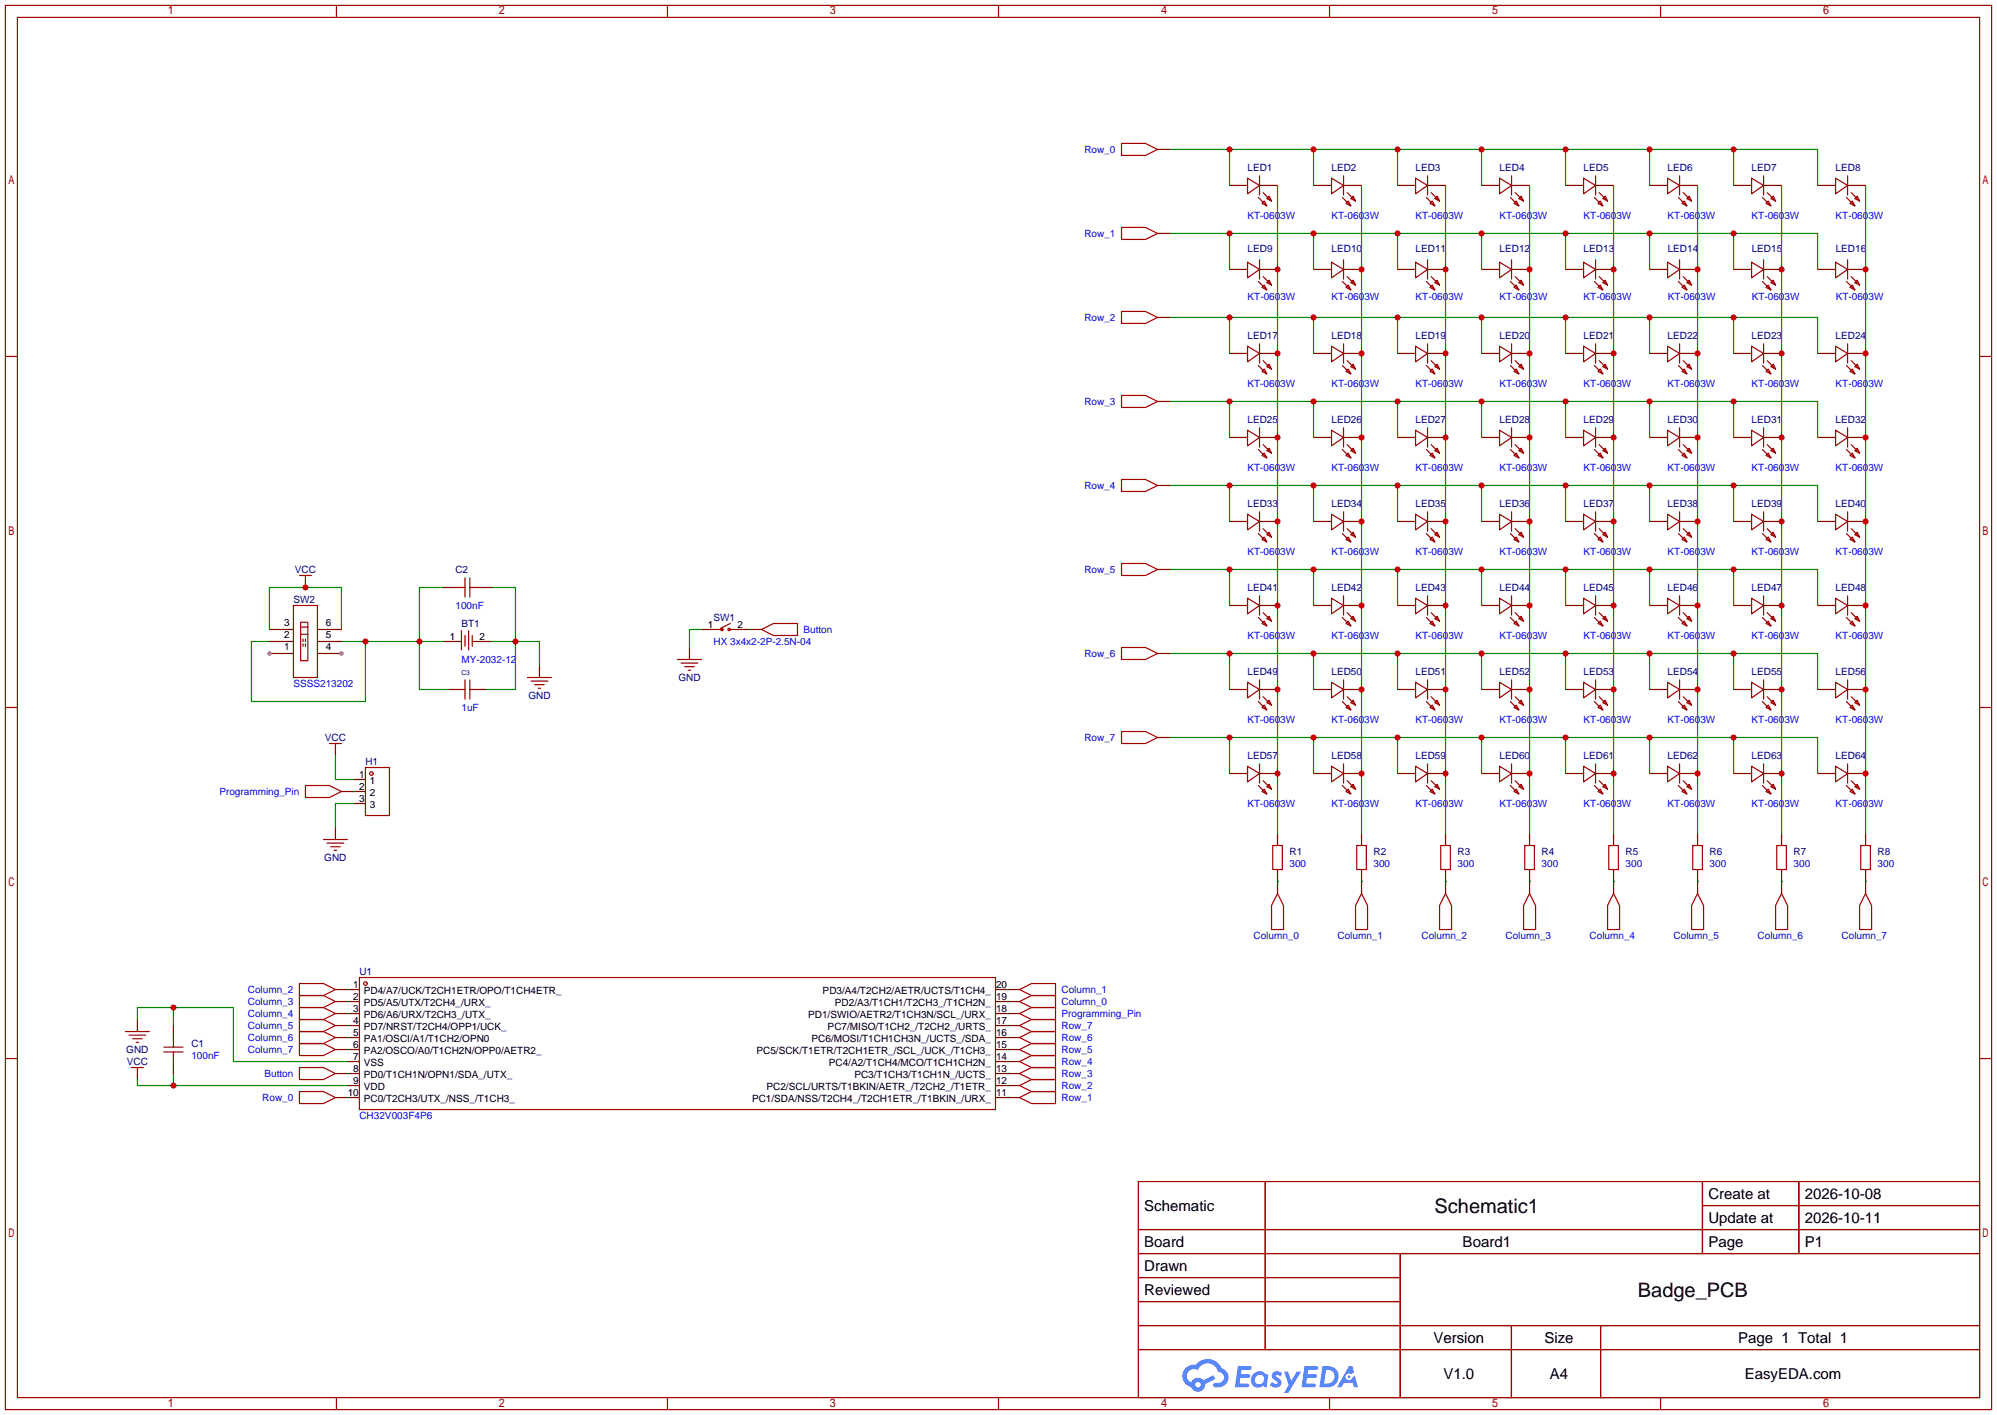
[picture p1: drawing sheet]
<svg xmlns="http://www.w3.org/2000/svg" width="423mm" height="299mm" viewBox="0 0 423 299" stroke-linecap="round" stroke-linejoin="round" font-family="sans-serif">
<g fill="none" stroke="#a10000" stroke-width=".25">
<path d="M1.1 1.1h420.4v297.2h-420.4zM3.7 3.7h415.3v292.1h-415.3zM71.2 1.1v2.6M141.3 1.1v2.6M211.3 1.1v2.6M281.4 1.1v2.6M351.5 1.1v2.6M1.1 75.4h2.6M419 75.4h2.5M1.1 149.7h2.6M419 149.7h2.5M1.1 224h2.6"/>
<path d="M419 224h2.5M240.9 250.1h178.1v45.7h-178.1zM267.8 250.1v35.5M360.3 250.1v15.2M360.3 255.1h58.7M380.7 250.1v15.2M240.9 260.2h178.1M240.9 265.3h178.1M240.9 270.4h55.5M240.9 275.5h55.5M296.4 265.3v30.5M71.2 295.8v2.5"/>
<path d="M141.3 295.8v2.5M211.3 295.8v2.5M240.9 280.5h178.1M240.9 285.6h178.1M281.4 295.8v2.5M319.9 280.5v15.3M338.8 280.5v15.3M351.5 295.8v2.5"/>
</g>
<g fill="#5487ff">
<path d="M269.5 290.5a1.3 1.3 0 0 1 1.8 .2l-.4 .7a.54 .54 0 0 0-.9-.3l.1 .2a1.34 1.34 0 0 1 1 1.8 1.47 1.47 0 0 1-2.4 0l.6-.6 .7 .4a.31 .31 0 0 0 .4-.2 .31 .31 0 0 0-.3-.4 1.12 1.12 0 0 1-.6-1.8z"/>
<path d="M271.8 290.3h.8l.7 1.9 1.2-1.9h.9l-2.7 4.5h-.9l.9-1.7z"/>
<path d="M262 289.1h1.6a1.31 1.31 0 0 1 1.3 .2 .4 .4 0 0 1-.4 .6h-1.7l-.2 .9h1.7a.4 .4 0 0 1 .3 .5 .4 .4 0 0 1-.4 .3h-1.7l-.2 1.2h1.4a.46 .46 0 0 1 .5 .1 .46 .46 0 0 1 .1 .5l-.3 .2h-2.7z"/>
<path d="M276.1 289.1h1.6a1.32 1.32 0 0 1 1.3 .2 .39 .39 0 0 1-.4 .6h-1.7l-.2 .9h1.7a.4 .4 0 0 1 .3 .5 .4 .4 0 0 1-.4 .3h-1.7l-.2 1.2h1.4a.46 .46 0 0 1 .5 .1 .46 .46 0 0 1 .1 .5l-.3 .2h-2.6z"/>
<path d="M285.5 289.1h.7l.4 1.4-.7 .3a.75 .75 0 0 0-1.1 .3 .75 .75 0 0 0 .5 1.1 .75 .75 0 0 0 1-.7l.5-.3 .6 2.4h-.9l-.2-1h-1.8l-.6 1h-.9z"/>
<path d="M279.9 289.1l-.7 4.5h1.5a2.27 2.27 0 0 0 2.6-2.3 2.27 2.27 0 0 0-2.7-2.2zM280.7 289.9a1.5 1.5 0 0 1 1.8 1.5 1.5 1.5 0 0 1-2 1.4h-.3z"/>
<path d="M265.3 290.7a1.6 1.6 0 0 0-.3 2.3 1.6 1.6 0 0 0 2.3 .2l.8 .4 .3-2.5-.2-.3h-.4a1.58 1.58 0 0 0-2.5-.1zM265.9 291.3a.98 .98 0 0 1 1.6 .4 .98 .98 0 0 1-1.1 1.3 .94 .94 0 0 1-.8-.7 .94 .94 0 0 1 .3-1z"/>
<path d="M250.9 289.5a2.37 2.37 0 0 0 1.2 4 1.54 1.54 0 0 0 1.8 1 1.54 1.54 0 0 0 1.2-1.6l2.1-1.1-.4-.8-2.1 1.1a1.57 1.57 0 0 0-2.6 .5 1.5 1.5 0 0 1-.7-2.1 1.5 1.5 0 0 1 2.1-.5 2.23 2.23 0 0 1 2.3-1.5 2.23 2.23 0 0 1 2 1.9 1.16 1.16 0 0 1 1.3 1 1.16 1.16 0 0 1-1.1 1.3h-.7a.47 .47 0 0 0-.6 .4 .47 .47 0 0 0 .4 .5 2.17 2.17 0 0 0 2.6-1 2.17 2.17 0 0 0-.4-2.6l-.8-.5a3.2 3.2 0 0 0-5.4-.7l-1.2 .1zM253 293.1a.58 .58 0 0 1 1.1 0 .58 .58 0 0 1-1.1 0z"/>
<circle cx="285.5" cy="291.4" r=".28"/>
</g>
<g fill="none" stroke="#a10000" stroke-width=".25">
<path d="M264 37.7l2.6 1.5-2.6 1.8zM266.6 37.2v4.1M281.8 37.7l2.6 1.5-2.6 1.8zM284.4 37.2v4.1M299.6 37.7l2.5 1.5-2.5 1.8zM302.1 37.2v4.1M317.4 37.7l2.5 1.5-2.5 1.8zM319.9 37.2v4.1M335.2 37.7l2.5 1.5-2.5 1.8zM337.7 37.2v4.1M352.9 37.7l2.6 1.5-2.6 1.8zM355.5 37.2v4.1"/>
<path d="M370.7 37.7l2.6 1.5-2.6 1.8zM373.3 37.2v4.1M388.5 37.7l2.5 1.5-2.5 1.8zM391 37.2v4.1M264 55.5l2.6 1.5-2.6 1.8zM266.3 41.8l1.8 1.8M266.3 59.6l1.8 1.7M266.6 55v4.1M267.3 40.8l1.8 1.7M267.3 58.5l1.8 1.8M267.6 42.5l.5 1.1-1-.5zM268.1 42l.5-.5 .5 1z"/>
<path d="M268.1 59.8l.5-.5 .5 1zM281.8 55.5l2.6 1.5-2.6 1.8zM284.1 41.8l1.8 1.8M284.1 59.6l1.8 1.7M284.4 55v4.1M284.9 43.1l.5-.6 .5 1.1zM285.1 40.8l1.8 1.7M285.1 58.5l1.8 1.8M285.9 42l.5-.5 .5 1zM285.9 59.8l.5-.5 .5 1zM299.6 55.5l2.5 1.5-2.5 1.8zM301.9 59.6l1.8 1.7"/>
<path d="M301.9 41.8l1.8 1.8M302.1 55v4.1M302.9 58.5l1.8 1.8M302.9 40.8l1.8 1.7M303.1 42.5l.6 1.1-1.1-.5zM303.7 59.8l.5-.5 .5 1zM303.7 42l.5-.5 .5 1zM317.4 55.5l2.5 1.5-2.5 1.8zM319.7 59.6l1.7 1.7M319.7 41.8l1.7 1.8M319.9 55v4.1M320.7 58.5l1.8 1.8"/>
<path d="M320.7 40.8l1.8 1.7M320.9 42.5l.5 1.1-1-.5zM321.4 59.8l.5-.5 .6 1zM321.4 42l.5-.5 .6 1zM335.2 55.5l2.5 1.5-2.5 1.8zM337.4 59.6l1.8 1.7M337.4 41.8l1.8 1.8M337.7 55v4.1M338.5 58.5l1.7 1.8M338.5 40.8l1.7 1.7M338.7 42.5l.5 1.1-1-.5zM339.2 59.8l.5-.5 .5 1z"/>
<path d="M339.2 42l.5-.5 .5 1zM352.9 55.5l2.6 1.5-2.6 1.8zM355.2 59.6l1.8 1.7M355.2 41.8l1.8 1.8M355.5 55v4.1M356.2 58.5l1.8 1.8M356.2 40.8l1.8 1.7M356.5 42.5l.5 1.1-1-.5zM357 59.8l.5-.5 .5 1zM357 42l.5-.5 .5 1zM370.7 55.5l2.6 1.5-2.6 1.8zM373 59.6l1.8 1.7"/>
<path d="M373 41.8l1.8 1.8M373.3 55v4.1M373.8 43.1l.5-.6 .5 1.1zM374 58.5l1.8 1.8M374 40.8l1.8 1.7M374.8 59.8l.5-.5 .5 1zM374.8 42l.5-.5 .5 1zM388.5 55.5l2.5 1.5-2.5 1.8zM390.8 59.6l1.8 1.7M390.8 41.8l1.8 1.8M391 55v4.1M391.8 58.5l1.8 1.8"/>
<path d="M391.8 40.8l1.8 1.7M392 42.5l.6 1.1-1.1-.5zM393.1 59.3l.5 1-1-.5zM393.1 41.5l.5 1-1-.5zM264 73.3l2.6 1.5-2.6 1.8zM266.3 77.3l1.8 1.8M266.6 72.8v4M267.1 60.8l.5-.5 .5 1zM267.1 78.6l.5-.5 .5 1zM267.3 76.3l1.8 1.8M268.1 77.6l.5-.5 .5 1zM281.8 73.3l2.6 1.5-2.6 1.8z"/>
<path d="M284.1 77.3l1.8 1.8M284.4 72.8v4M284.9 78.6l.5-.5 .5 1zM284.9 60.8l.5-.5 .5 1zM285.1 76.3l1.8 1.8M285.9 77.6l.5-.5 .5 1zM299.6 73.3l2.5 1.5-2.5 1.8zM301.9 77.3l1.8 1.8M302.1 72.8v4M302.6 60.8l.5-.5 .6 1zM302.6 78.6l.5-.5 .6 1zM302.9 76.3l1.8 1.8"/>
<path d="M303.7 77.6l.5-.5 .5 1zM317.4 73.3l2.5 1.5-2.5 1.8zM319.7 77.3l1.7 1.8M319.9 72.8v4M320.7 76.3l1.8 1.8M320.9 78.1l.5 1-1-.5zM320.9 60.3l.5 1-1-.5zM321.4 77.6l.5-.5 .6 1zM335.2 73.3l2.5 1.5-2.5 1.8zM337.4 77.3l1.8 1.8M337.7 72.8v4M338.2 60.8l.5-.5 .5 1z"/>
<path d="M338.2 78.6l.5-.5 .5 1zM338.5 76.3l1.7 1.8M339.2 77.6l.5-.5 .5 1zM352.9 73.3l2.6 1.5-2.6 1.8zM355.2 77.3l1.8 1.8M355.5 72.8v4M356 60.8l.5-.5 .5 1zM356 78.6l.5-.5 .5 1zM356.2 76.3l1.8 1.8M357 77.6l.5-.5 .5 1zM370.7 73.3l2.6 1.5-2.6 1.8zM373 77.3l1.8 1.8"/>
<path d="M373.3 72.8v4M373.8 60.8l.5-.5 .5 1zM373.8 78.6l.5-.5 .5 1zM374 76.3l1.8 1.8M374.8 77.6l.5-.5 .5 1zM388.5 73.3l2.5 1.5-2.5 1.8zM390.8 77.3l1.8 1.8M391 72.8v4M391.8 76.3l1.8 1.8M392 78.1l.6 1-1.1-.5zM392 60.3l.6 1-1.1-.5zM393.1 77.1l.5 1-1-.5z"/>
<path d="M264 91.1l2.6 1.5-2.6 1.8zM266.3 95.1l1.8 1.8M266.6 90.6v4M267.1 96.4l.5-.5 .5 1zM267.3 94.1l1.8 1.8M268.1 95.4l.5-.5 .5 1zM281.8 91.1l2.6 1.5-2.6 1.8zM284.1 95.1l1.8 1.8M284.4 90.6v4M284.9 96.4l.5-.5 .5 1zM285.1 94.1l1.8 1.8M285.9 95.4l.5-.5 .5 1z"/>
<path d="M299.6 91.1l2.5 1.5-2.5 1.8zM301.9 95.1l1.8 1.8M302.1 90.6v4M302.6 96.4l.5-.5 .6 1zM302.9 94.1l1.8 1.8M303.7 95.4l.5-.5 .5 1zM317.4 91.1l2.5 1.5-2.5 1.8zM319.7 95.1l1.7 1.8M319.9 90.6v4M320.7 94.1l1.8 1.8M320.9 95.9l.5 1-1-.5zM321.4 95.4l.5-.5 .6 1z"/>
<path d="M335.2 91.1l2.5 1.5-2.5 1.8zM337.4 95.1l1.8 1.8M337.7 90.6v4M338.2 96.4l.5-.5 .5 1zM338.5 94.1l1.7 1.8M339.2 95.4l.5-.5 .5 1zM352.9 91.1l2.6 1.5-2.6 1.8zM355.2 95.1l1.8 1.8M355.5 90.6v4M356 96.4l.5-.5 .5 1zM356.2 94.1l1.8 1.8M357 95.4l.5-.5 .5 1z"/>
<path d="M370.7 91.1l2.6 1.5-2.6 1.8zM373 95.1l1.8 1.8M373.3 90.6v4M373.8 96.4l.5-.5 .5 1zM374 94.1l1.8 1.8M374.8 95.4l.5-.5 .5 1zM388.5 91.1l2.5 1.5-2.5 1.8zM390.8 95.1l1.8 1.8M391 90.6v4M391.8 94.1l1.8 1.8M392 95.9l.6 1-1.1-.5zM393.1 94.9l.5 1-1-.5z"/>
<path d="M264 108.8l2.6 1.6-2.6 1.7zM266.3 112.9l1.8 1.8M266.6 108.3v4.1M267.1 114.2l.5-.5 .5 1zM267.3 111.9l1.8 1.8M268.1 113.2l.5-.6 .5 1.1zM281.8 108.8l2.6 1.6-2.6 1.7zM284.1 112.9l1.8 1.8M284.4 108.3v4.1M284.9 114.2l.5-.5 .5 1zM285.1 111.9l1.8 1.8M285.9 113.2l.5-.6 .5 1.1z"/>
<path d="M299.6 108.8l2.5 1.6-2.5 1.7zM301.9 112.9l1.8 1.8M302.1 108.3v4.1M302.6 114.2l.5-.5 .6 1zM302.9 111.9l1.8 1.8M303.7 113.2l.5-.6 .5 1.1zM317.4 108.8l2.5 1.6-2.5 1.7zM319.7 112.9l1.7 1.8M319.9 108.3v4.1M320.7 111.9l1.8 1.8M320.9 113.7l.5 1-1-.5zM321.4 113.2l.5-.6 .6 1.1z"/>
<path d="M335.2 108.8l2.5 1.6-2.5 1.7zM337.4 112.9l1.8 1.8M337.7 108.3v4.1M338.2 114.2l.5-.5 .5 1zM338.5 111.9l1.7 1.8M339.2 113.2l.5-.6 .5 1.1zM352.9 108.8l2.6 1.6-2.6 1.7zM355.2 112.9l1.8 1.8M355.5 108.3v4.1M356 114.2l.5-.5 .5 1zM356.2 111.9l1.8 1.8M357 113.2l.5-.6 .5 1.1z"/>
<path d="M370.7 108.8l2.6 1.6-2.6 1.7zM373 112.9l1.8 1.8M373.3 108.3v4.1M373.8 114.2l.5-.5 .5 1zM374 111.9l1.8 1.8M374.8 113.2l.5-.6 .5 1.1zM388.5 108.8l2.5 1.6-2.5 1.7zM390.8 112.9l1.8 1.8M391 108.3v4.1M391.8 111.9l1.8 1.8M392 113.7l.6 1-1.1-.5zM393.1 112.6l.5 1.1-1-.5z"/>
<path d="M97.7 133.5v4M98.4 134.5v2.3M99.2 133.5v4M99.9 134.5v2.3M151 133.2h1.8M154.3 133.2h1.8M154.6 132l-2.1 1M264 126.6l2.6 1.5-2.6 1.8zM266.3 130.7l1.8 1.8M266.6 126.1v4.1M267.3 129.7l1.8 1.7M267.6 131.4l.5 1.1-1-.5z"/>
<path d="M268.6 130.4l.5 1-1-.5zM281.8 126.6l2.6 1.5-2.6 1.8zM284.1 130.7l1.8 1.8M284.4 126.1v4.1M284.9 132l.5-.6 .5 1.1zM285.1 129.7l1.8 1.7M285.9 130.9l.5-.5 .5 1zM299.6 126.6l2.5 1.5-2.5 1.8zM301.9 130.7l1.8 1.8M302.1 126.1v4.1M302.9 129.7l1.8 1.7M303.1 131.4l.6 1.1-1.1-.5z"/>
<path d="M304.2 130.4l.5 1-1-.5zM317.4 126.6l2.5 1.5-2.5 1.8zM319.7 130.7l1.7 1.8M319.9 126.1v4.1M320.7 129.7l1.8 1.7M320.9 131.4l.5 1.1-1-.5zM321.4 130.9l.5-.5 .6 1zM335.2 126.6l2.5 1.5-2.5 1.8zM337.4 130.7l1.8 1.8M337.7 126.1v4.1M338.5 129.7l1.7 1.7M338.7 131.4l.5 1.1-1-.5z"/>
<path d="M339.7 130.4l.5 1-1-.5zM352.9 126.6l2.6 1.5-2.6 1.8zM355.2 130.7l1.8 1.8M355.5 126.1v4.1M356.2 129.7l1.8 1.7M356.5 131.4l.5 1.1-1-.5zM357.5 130.4l.5 1-1-.5zM370.7 126.6l2.6 1.5-2.6 1.8zM373 130.7l1.8 1.8M373.3 126.1v4.1M373.8 132l.5-.6 .5 1.1zM374 129.7l1.8 1.7"/>
<path d="M374.8 130.9l.5-.5 .5 1zM388.5 126.6l2.5 1.5-2.5 1.8zM390.8 130.7l1.8 1.8M391 126.1v4.1M391.8 129.7l1.8 1.7M392 131.4l.6 1.1-1.1-.5zM393.1 130.4l.5 1-1-.5zM264 144.4l2.6 1.5-2.6 1.8zM266.3 148.5l1.8 1.7M266.6 143.9v4.1M267.1 149.7l.5-.5 .5 1zM267.3 147.4l1.8 1.8"/>
<path d="M268.1 148.7l.5-.5 .5 1zM281.8 144.4l2.6 1.5-2.6 1.8zM284.1 148.5l1.8 1.7M284.4 143.9v4.1M284.9 149.7l.5-.5 .5 1zM285.1 147.4l1.8 1.8M285.9 148.7l.5-.5 .5 1zM299.6 144.4l2.5 1.5-2.5 1.8zM301.9 148.5l1.8 1.7M302.1 143.9v4.1M302.6 149.7l.5-.5 .6 1zM302.9 147.4l1.8 1.8"/>
<path d="M303.7 148.7l.5-.5 .5 1zM317.4 144.4l2.5 1.5-2.5 1.8zM319.7 148.5l1.7 1.7M319.9 143.9v4.1M320.7 147.4l1.8 1.8M320.9 149.2l.5 1-1-.5zM321.4 148.7l.5-.5 .6 1zM335.2 144.4l2.5 1.5-2.5 1.8zM337.4 148.5l1.8 1.7M337.7 143.9v4.1M338.2 149.7l.5-.5 .5 1zM338.5 147.4l1.7 1.8"/>
<path d="M339.2 148.7l.5-.5 .5 1zM352.9 144.4l2.6 1.5-2.6 1.8zM355.2 148.5l1.8 1.7M355.5 143.9v4.1M356 149.7l.5-.5 .5 1zM356.2 147.4l1.8 1.8M357 148.7l.5-.5 .5 1zM370.7 144.4l2.6 1.5-2.6 1.8zM373 148.5l1.8 1.7M373.3 143.9v4.1M373.8 149.7l.5-.5 .5 1zM374 147.4l1.8 1.8"/>
<path d="M374.8 148.7l.5-.5 .5 1zM388.5 144.4l2.5 1.5-2.5 1.8zM390.8 148.5l1.8 1.7M391 143.9v4.1M391.8 147.4l1.8 1.8M392 149.2l.6 1-1.1-.5zM393.1 148.2l.5 1-1-.5zM264 162.2l2.6 1.5-2.6 1.8zM266.3 166.2l1.8 1.8M266.6 161.7v4M267.3 165.2l1.8 1.8M267.6 167l.5 1-1-.5z"/>
<path d="M268.1 166.5l.5-.5 .5 1zM269.4 178.9h2v5.1h-2zM281.8 162.2l2.6 1.5-2.6 1.8zM284.1 166.2l1.8 1.8M284.4 161.7v4M284.9 167.5l.5-.5 .5 1zM285.1 165.2l1.8 1.8M285.9 166.5l.5-.5 .5 1zM287.1 178.9h2.1v5.1h-2.1zM299.6 162.2l2.5 1.5-2.5 1.8zM301.9 166.2l1.8 1.8M302.1 161.7v4"/>
<path d="M302.9 165.2l1.8 1.8M303.1 167l.6 1-1.1-.5zM303.7 166.5l.5-.5 .5 1zM304.9 178.9h2.1v5.1h-2.1zM317.4 162.2l2.5 1.5-2.5 1.8zM319.7 166.2l1.7 1.8M319.9 161.7v4M320.7 165.2l1.8 1.8M320.9 167l.5 1-1-.5zM321.4 166.5l.5-.5 .6 1zM322.7 178.9h2v5.1h-2zM335.2 162.2l2.5 1.5-2.5 1.8z"/>
<path d="M337.4 166.2l1.8 1.8M337.7 161.7v4M338.5 165.2l1.7 1.8M338.7 167l.5 1-1-.5zM339.2 166.5l.5-.5 .5 1zM340.5 178.9h2v5.1h-2zM352.9 162.2l2.6 1.5-2.6 1.8zM355.2 166.2l1.8 1.8M355.5 161.7v4M356 167.5l.5-.5 .5 1zM356.2 165.2l1.8 1.8M357 166.5l.5-.5 .5 1z"/>
<path d="M358.3 178.9h2v5.1h-2zM370.7 162.2l2.6 1.5-2.6 1.8zM373 166.2l1.8 1.8M373.3 161.7v4M373.8 167.5l.5-.5 .5 1zM374 165.2l1.8 1.8M374.8 166.5l.5-.5 .5 1zM376 178.9h2.1v5.1h-2.1zM388.5 162.2l2.5 1.5-2.5 1.8zM390.8 166.2l1.8 1.8M391 161.7v4M391.8 165.2l1.8 1.8"/>
<path d="M392 167l.6 1-1.1-.5zM393.1 166l.5 1-1-.5zM393.8 178.9h2.1v5.1h-2.1zM76.1 206.9h134.6v27.9h-134.6z"/>
<circle cx="152.8" cy="133.2" r=".25"/>
<circle cx="154.3" cy="133.2" r=".25"/>
<circle cx="77.3" cy="208.2" r=".38"/>
</g>
<g fill="none" stroke="#870000" stroke-width=".25">
<path d="M260.2 39.2h3.8M266.6 39.2h3.8M278 39.2h3.8M284.4 39.2h3.8M295.8 39.2h3.8M302.1 39.2h3.8M313.6 39.2h3.8M319.9 39.2h3.8M331.3 39.2h3.9M337.7 39.2h3.8M349.1 39.2h3.8M355.5 39.2h3.8"/>
<path d="M366.9 39.2h3.8M373.3 39.2h3.8M384.7 39.2h3.8M391 39.2h3.8M260.2 57h3.8M266.6 57h3.8M278 57h3.8M284.4 57h3.8M295.8 57h3.8M302.1 57h3.8M313.6 57h3.8M319.9 57h3.8"/>
<path d="M331.3 57h3.9M337.7 57h3.8M349.1 57h3.8M355.5 57h3.8M366.9 57h3.8M373.3 57h3.8M384.7 57h3.8M391 57h3.8M260.2 74.8h3.8M266.6 74.8h3.8M278 74.8h3.8M284.4 74.8h3.8"/>
<path d="M295.8 74.8h3.8M302.1 74.8h3.8M313.6 74.8h3.8M319.9 74.8h3.8M331.3 74.8h3.9M337.7 74.8h3.8M349.1 74.8h3.8M355.5 74.8h3.8M366.9 74.8h3.8M373.3 74.8h3.8M384.7 74.8h3.8M391 74.8h3.8"/>
<path d="M260.2 92.6h3.8M266.6 92.6h3.8M278 92.6h3.8M284.4 92.6h3.8M295.8 92.6h3.8M302.1 92.6h3.8M313.6 92.6h3.8M319.9 92.6h3.8M331.3 92.6h3.9M337.7 92.6h3.8M349.1 92.6h3.8M355.5 92.6h3.8"/>
<path d="M366.9 92.6h3.8M373.3 92.6h3.8M384.7 92.6h3.8M391 92.6h3.8M260.2 110.4h3.8M266.6 110.4h3.8M278 110.4h3.8M284.4 110.4h3.8M295.8 110.4h3.8M302.1 110.4h3.8M313.6 110.4h3.8M319.9 110.4h3.8"/>
<path d="M331.3 110.4h3.9M337.7 110.4h3.8M349.1 110.4h3.8M355.5 110.4h3.8M366.9 110.4h3.8M373.3 110.4h3.8M384.7 110.4h3.8M391 110.4h3.8M93.9 135.8h3.8M100.2 135.8h3.8M148.5 133.2h2.5M156.1 133.2h2.5"/>
<path d="M260.2 128.1h3.8M266.6 128.1h3.8M278 128.1h3.8M284.4 128.1h3.8M295.8 128.1h3.8M302.1 128.1h3.8M313.6 128.1h3.8M319.9 128.1h3.8M331.3 128.1h3.9M337.7 128.1h3.8M349.1 128.1h3.8M355.5 128.1h3.8"/>
<path d="M366.9 128.1h3.8M373.3 128.1h3.8M384.7 128.1h3.8M391 128.1h3.8M260.2 145.9h3.8M266.6 145.9h3.8M278 145.9h3.8M284.4 145.9h3.8M295.8 145.9h3.8M302.1 145.9h3.8M313.6 145.9h3.8M319.9 145.9h3.8"/>
<path d="M331.3 145.9h3.9M337.7 145.9h3.8M349.1 145.9h3.8M355.5 145.9h3.8M366.9 145.9h3.8M373.3 145.9h3.8M384.7 145.9h3.8M391 145.9h3.8M260.2 163.7h3.8M266.6 163.7h3.8M270.4 176.4v2.5M278 163.7h3.8"/>
<path d="M284.4 163.7h3.8M288.2 176.4v2.5M295.8 163.7h3.8M302.1 163.7h3.8M305.9 176.4v2.5M313.6 163.7h3.8M319.9 163.7h3.8M323.7 176.4v2.5M331.3 163.7h3.9M337.7 163.7h3.8M341.5 176.4v2.5M349.1 163.7h3.8"/>
<path d="M355.5 163.7h3.8M359.3 176.4v2.5M366.9 163.7h3.8M373.3 163.7h3.8M377.1 176.4v2.5M384.7 163.7h3.8M391 163.7h3.8M394.8 176.4v2.5M270.4 184v2.6M288.2 184v2.6M305.9 184v2.6M323.7 184v2.6"/>
<path d="M341.5 184v2.6M359.3 184v2.6M377.1 184v2.6M394.8 184v2.6M73.5 209.4h2.6M73.5 212h2.6M73.5 214.5h2.6M73.5 217h2.6M73.5 219.6h2.6M210.7 209.4h2.5M210.7 212h2.5M210.7 214.5h2.5"/>
<path d="M210.7 217h2.5M210.7 219.6h2.5M73.5 222.1h2.6M73.5 224.7h2.6M73.5 227.2h2.6M73.5 229.7h2.6M73.5 232.3h2.6M210.7 222.1h2.5M210.7 224.7h2.5M210.7 227.2h2.5M210.7 229.7h2.5M210.7 232.3h2.5"/>
</g>
<path d="M247.5 67.2h137.2v7.6M260.2 67.2v7.6M278 67.2v7.6M295.8 67.2v7.6M313.6 67.2v7.6M331.3 67.2v7.6M349.1 67.2v7.6M366.9 67.2v7.6" fill="none" stroke="#008700" stroke-width=".25"/>
<g fill="#c00">
<circle cx="260.2" cy="67.2" r=".63"/>
<circle cx="366.9" cy="67.2" r=".63"/>
<circle cx="349.1" cy="67.2" r=".63"/>
<circle cx="331.3" cy="67.2" r=".63"/>
<circle cx="313.6" cy="67.2" r=".63"/>
<circle cx="295.8" cy="67.2" r=".63"/>
<circle cx="278" cy="67.2" r=".63"/>
</g>
<path d="M247.5 49.4h137.2v7.6M260.2 49.4v7.6M278 49.4v7.6M295.8 49.4v7.6M313.6 49.4v7.6M331.3 49.4v7.6M349.1 49.4v7.6M366.9 49.4v7.6" fill="none" stroke="#008700" stroke-width=".25"/>
<g fill="#c00">
<circle cx="260.2" cy="49.4" r=".63"/>
<circle cx="366.9" cy="49.4" r=".63"/>
<circle cx="349.1" cy="49.4" r=".63"/>
<circle cx="331.3" cy="49.4" r=".63"/>
<circle cx="313.6" cy="49.4" r=".63"/>
<circle cx="295.8" cy="49.4" r=".63"/>
<circle cx="278" cy="49.4" r=".63"/>
</g>
<path d="M247.5 102.7h137.2v7.7M260.2 102.7v7.7M278 102.7v7.7M295.8 102.7v7.7M313.6 102.7v7.7M331.3 102.7v7.7M349.1 102.7v7.7M366.9 102.7v7.7" fill="none" stroke="#008700" stroke-width=".25"/>
<g fill="#c00">
<circle cx="260.2" cy="102.7" r=".63"/>
<circle cx="366.9" cy="102.7" r=".63"/>
<circle cx="349.1" cy="102.7" r=".63"/>
<circle cx="331.3" cy="102.7" r=".63"/>
<circle cx="313.6" cy="102.7" r=".63"/>
<circle cx="295.8" cy="102.7" r=".63"/>
<circle cx="278" cy="102.7" r=".63"/>
</g>
<path d="M247.5 85h137.2v7.6M260.2 85v7.6M278 85v7.6M295.8 85v7.6M313.6 85v7.6M331.3 85v7.6M349.1 85v7.6M366.9 85v7.6" fill="none" stroke="#008700" stroke-width=".25"/>
<g fill="#c00">
<circle cx="260.2" cy="85" r=".63"/>
<circle cx="366.9" cy="85" r=".63"/>
<circle cx="349.1" cy="85" r=".63"/>
<circle cx="331.3" cy="85" r=".63"/>
<circle cx="313.6" cy="85" r=".63"/>
<circle cx="295.8" cy="85" r=".63"/>
<circle cx="278" cy="85" r=".63"/>
</g>
<path d="M247.5 120.5h137.2v7.6M260.2 120.5v7.6M278 120.5v7.6M295.8 120.5v7.6M313.6 120.5v7.6M331.3 120.5v7.6M349.1 120.5v7.6M366.9 120.5v7.6" fill="none" stroke="#008700" stroke-width=".25"/>
<g fill="#c00">
<circle cx="260.2" cy="120.5" r=".63"/>
<circle cx="366.9" cy="120.5" r=".63"/>
<circle cx="349.1" cy="120.5" r=".63"/>
<circle cx="331.3" cy="120.5" r=".63"/>
<circle cx="313.6" cy="120.5" r=".63"/>
<circle cx="295.8" cy="120.5" r=".63"/>
<circle cx="278" cy="120.5" r=".63"/>
</g>
<path d="M247.5 156.1h137.2v7.6M260.2 156.1v7.6M278 156.1v7.6M295.8 156.1v7.6M313.6 156.1v7.6M331.3 156.1v7.6M349.1 156.1v7.6M366.9 156.1v7.6" fill="none" stroke="#008700" stroke-width=".25"/>
<g fill="#c00">
<circle cx="260.2" cy="156.1" r=".63"/>
<circle cx="366.9" cy="156.1" r=".63"/>
<circle cx="349.1" cy="156.1" r=".63"/>
<circle cx="331.3" cy="156.1" r=".63"/>
<circle cx="313.6" cy="156.1" r=".63"/>
<circle cx="295.8" cy="156.1" r=".63"/>
<circle cx="278" cy="156.1" r=".63"/>
</g>
<path d="M247.5 138.3h137.2v7.6M260.2 138.3v7.6M278 138.3v7.6M295.8 138.3v7.6M313.6 138.3v7.6M331.3 138.3v7.6M349.1 138.3v7.6M366.9 138.3v7.6" fill="none" stroke="#008700" stroke-width=".25"/>
<g fill="#c00">
<circle cx="260.2" cy="138.3" r=".63"/>
<circle cx="366.9" cy="138.3" r=".63"/>
<circle cx="349.1" cy="138.3" r=".63"/>
<circle cx="331.3" cy="138.3" r=".63"/>
<circle cx="313.6" cy="138.3" r=".63"/>
<circle cx="295.8" cy="138.3" r=".63"/>
<circle cx="278" cy="138.3" r=".63"/>
</g>
<path d="M270.4 39.2v137.2" fill="none" stroke="#008700" stroke-width=".25"/>
<g fill="#c00">
<circle cx="270.4" cy="57" r=".63"/>
<circle cx="270.4" cy="74.8" r=".63"/>
<circle cx="270.4" cy="92.6" r=".63"/>
<circle cx="270.4" cy="110.4" r=".63"/>
<circle cx="270.4" cy="128.1" r=".63"/>
<circle cx="270.4" cy="145.9" r=".63"/>
<circle cx="270.4" cy="163.7" r=".63"/>
</g>
<path d="M247.5 31.6h137.2v7.6M260.2 31.6v7.6M278 31.6v7.6M295.8 31.6v7.6M313.6 31.6v7.6M331.3 31.6v7.6M349.1 31.6v7.6M366.9 31.6v7.6" fill="none" stroke="#008700" stroke-width=".25"/>
<g fill="#c00">
<circle cx="278" cy="31.6" r=".63"/>
<circle cx="260.2" cy="31.6" r=".63"/>
<circle cx="295.8" cy="31.6" r=".63"/>
<circle cx="313.6" cy="31.6" r=".63"/>
<circle cx="331.3" cy="31.6" r=".63"/>
<circle cx="349.1" cy="31.6" r=".63"/>
<circle cx="366.9" cy="31.6" r=".63"/>
</g>
<path d="M288.2 39.2v137.2" fill="none" stroke="#008700" stroke-width=".25"/>
<g fill="#c00">
<circle cx="288.2" cy="57" r=".63"/>
<circle cx="288.2" cy="74.8" r=".63"/>
<circle cx="288.2" cy="92.6" r=".63"/>
<circle cx="288.2" cy="110.4" r=".63"/>
<circle cx="288.2" cy="128.1" r=".63"/>
<circle cx="288.2" cy="145.9" r=".63"/>
<circle cx="288.2" cy="163.7" r=".63"/>
</g>
<path d="M305.9 39.2v137.2" fill="none" stroke="#008700" stroke-width=".25"/>
<g fill="#c00">
<circle cx="305.9" cy="57" r=".63"/>
<circle cx="305.9" cy="74.8" r=".63"/>
<circle cx="305.9" cy="92.6" r=".63"/>
<circle cx="305.9" cy="110.4" r=".63"/>
<circle cx="305.9" cy="128.1" r=".63"/>
<circle cx="305.9" cy="145.9" r=".63"/>
<circle cx="305.9" cy="163.7" r=".63"/>
</g>
<path d="M323.7 39.2v137.2" fill="none" stroke="#008700" stroke-width=".25"/>
<g fill="#c00">
<circle cx="323.7" cy="57" r=".63"/>
<circle cx="323.7" cy="74.8" r=".63"/>
<circle cx="323.7" cy="92.6" r=".63"/>
<circle cx="323.7" cy="110.4" r=".63"/>
<circle cx="323.7" cy="128.1" r=".63"/>
<circle cx="323.7" cy="145.9" r=".63"/>
<circle cx="323.7" cy="163.7" r=".63"/>
</g>
<path d="M341.5 39.2v137.2" fill="none" stroke="#008700" stroke-width=".25"/>
<g fill="#c00">
<circle cx="341.5" cy="57" r=".63"/>
<circle cx="341.5" cy="74.8" r=".63"/>
<circle cx="341.5" cy="92.6" r=".63"/>
<circle cx="341.5" cy="110.4" r=".63"/>
<circle cx="341.5" cy="128.1" r=".63"/>
<circle cx="341.5" cy="145.9" r=".63"/>
<circle cx="341.5" cy="163.7" r=".63"/>
</g>
<path d="M359.3 39.2v137.2" fill="none" stroke="#008700" stroke-width=".25"/>
<g fill="#c00">
<circle cx="359.3" cy="57" r=".63"/>
<circle cx="359.3" cy="74.8" r=".63"/>
<circle cx="359.3" cy="92.6" r=".63"/>
<circle cx="359.3" cy="110.4" r=".63"/>
<circle cx="359.3" cy="128.1" r=".63"/>
<circle cx="359.3" cy="145.9" r=".63"/>
<circle cx="359.3" cy="163.7" r=".63"/>
</g>
<path d="M377.1 39.2v137.2" fill="none" stroke="#008700" stroke-width=".25"/>
<g fill="#c00">
<circle cx="377.1" cy="57" r=".63"/>
<circle cx="377.1" cy="74.8" r=".63"/>
<circle cx="377.1" cy="92.6" r=".63"/>
<circle cx="377.1" cy="110.4" r=".63"/>
<circle cx="377.1" cy="128.1" r=".63"/>
<circle cx="377.1" cy="145.9" r=".63"/>
<circle cx="377.1" cy="163.7" r=".63"/>
</g>
<path d="M394.8 39.2v137.2" fill="none" stroke="#008700" stroke-width=".25"/>
<g fill="#c00">
<circle cx="394.8" cy="57" r=".63"/>
<circle cx="394.8" cy="74.8" r=".63"/>
<circle cx="394.8" cy="92.6" r=".63"/>
<circle cx="394.8" cy="110.4" r=".63"/>
<circle cx="394.8" cy="128.1" r=".63"/>
<circle cx="394.8" cy="145.9" r=".63"/>
<circle cx="394.8" cy="163.7" r=".63"/>
</g>
<path d="M64.6 123.1v1.2M145.9 137v2.6M71 158.6v1.3M114.2 140.8v2.6M71 175.1v2.6M29.1 215.8v2.5M29.1 227.2v1.3" fill="none" stroke="#870000" stroke-width=".25"/>
<g fill="none" stroke="#a10000" stroke-width=".25">
<path d="M63.4 121.8h2.5M64.6 121.8v1.3M143.4 139.6h5.1M69.7 157.4h2.6M71 157.4v1.2M111.6 143.4h5.1M112.4 144.1h3.6M113.2 144.9h2M113.9 145.7h.5M144.1 140.3h3.6M144.9 141.1h2M145.7 141.9h.5"/>
<path d="M68.5 177.7h5M69.2 178.4h3.6M70 179.2h2M70.7 180h.5M26.5 218.3h5.1M27.3 219.1h3.6M28.1 219.8h2M27.8 225.9h2.6M28.8 220.6h.5M29.1 225.9v1.3"/>
</g>
<path d="M57 135.8h-3.8v12.7h24.1v-12.7M72.3 135.8h21.6M93.9 124.3h-5.1v21.6h6.3" fill="none" stroke="#008700" stroke-width=".25"/>
<g fill="#c00">
<circle cx="88.8" cy="135.8" r=".63"/>
<circle cx="77.3" cy="135.8" r=".63"/>
</g>
<path d="M104 135.8h10.2v5M104 124.3h5.1v21.6h-6.4" fill="none" stroke="#008700" stroke-width=".25"/>
<circle cx="109.1" cy="135.8" r=".63" fill="#c00"/>
<path d="M29.1 228.5v1.2h44.4M36.7 227.2v2.5" fill="none" stroke="#008700" stroke-width=".25"/>
<circle cx="36.7" cy="229.7" r=".63" fill="#c00"/>
<path d="M29.1 215.8v-2.6h20.3v11.5h24.1M36.7 213.2v3.8" fill="none" stroke="#008700" stroke-width=".25"/>
<circle cx="36.7" cy="213.2" r=".63" fill="#c00"/>
<g fill="none" stroke="#870000" stroke-width=".25">
<path d="M245 31.6h2.5M245 49.4h2.5M245 67.2h2.5M245 85h2.5M245 102.7h2.5M67.2 138.3h5.1M93.9 124.3h2.5M101.5 124.3h2.5M158.6 133.2h2.6M245 120.5h2.5M245 138.3h2.5M95.1 145.9h2.6"/>
<path d="M100.2 145.9h2.5M245 156.1h2.5M72.3 167.5h5M74.8 165h2.5M74.8 170.1h2.5M270.4 186.6v2.5M288.2 186.6v2.5M305.9 186.6v2.5M323.7 186.6v2.5M341.5 186.6v2.5M359.3 186.6v2.5M377.1 186.6v2.5"/>
<path d="M394.8 186.6v2.5M36.7 217v2.6M71 214.5h2.5M71 219.6h2.5M71 217h2.5M71 212h2.5M71 209.4h2.5M213.2 214.5h2.6M213.2 219.6h2.6M213.2 217h2.6M213.2 212h2.6M213.2 209.4h2.6"/>
<path d="M36.7 224.7v2.5M71 232.3h2.5M71 227.2h2.5M71 222.1h2.5M213.2 232.3h2.6M213.2 229.7h2.6M213.2 227.2h2.6M213.2 224.7h2.6M213.2 222.1h2.6"/>
</g>
<g fill="none" stroke="#a10000" stroke-width=".25">
<path d="M237.4 30.4h5l2.6 1.2-2.6 1.3h-5zM237.4 48.1h5l2.6 1.3-2.6 1.3h-5zM237.4 65.9h5l2.6 1.3-2.6 1.3h-5zM237.4 83.7h5l2.6 1.3-2.6 1.2h-5zM237.4 101.5h5l2.6 1.2-2.6 1.3h-5zM237.4 119.3h5l2.6 1.2-2.6 1.3h-5zM62.1 128.1h5.1v15.3h-5.1zM96.4 124.3h2M98.4 122.3v4.1M99.4 122.3v4.1M99.4 124.3h2.1M161.2 133.2l2.5-1.2h5.1v2.5h-5.1z"/>
<path d="M237.4 137h5l2.6 1.3-2.6 1.3h-5zM97.7 145.9h.7M98.4 143.9v4.1M99.4 143.9v4.1M99.4 145.9h.8M237.4 154.8h5l2.6 1.3-2.6 1.3h-5zM64.6 166.2h5.1l2.6 1.3-2.6 1.3h-5.1zM77.3 162.4h5.1v10.2h-5.1zM270.4 189.1l1.3 2.5v5.1h-2.6v-5.1zM288.2 189.1l1.2 2.5v5.1h-2.5v-5.1zM305.9 189.1l1.3 2.5v5.1h-2.5v-5.1zM323.7 189.1l1.3 2.5v5.1h-2.5v-5.1z"/>
<path d="M341.5 189.1l1.3 2.5v5.1h-2.6v-5.1zM359.3 189.1l1.3 2.5v5.1h-2.6v-5.1zM377.1 189.1l1.2 2.5v5.1h-2.5v-5.1zM394.8 189.1l1.3 2.5v5.1h-2.5v-5.1zM36.7 219.6v2M63.4 208.2h5.1l2.5 1.2-2.5 1.3h-5.1zM63.4 210.7h5.1l2.5 1.3-2.5 1.2h-5.1zM63.4 213.2h5.1l2.5 1.3-2.5 1.3h-5.1zM63.4 215.8h5.1l2.5 1.2-2.5 1.3h-5.1zM63.4 218.3h5.1l2.5 1.3-2.5 1.3h-5.1zM215.8 214.5l2.5-1.3h5.1v2.6h-5.1zM215.8 219.6l2.5-1.3h5.1v2.6h-5.1z"/>
<path d="M215.8 217l2.5-1.2h5.1v2.5h-5.1zM215.8 212l2.5-1.3h5.1v2.5h-5.1zM215.8 209.4l2.5-1.2h5.1v2.5h-5.1zM34.7 222.6h4M34.7 221.6h4M36.7 222.6v2.1M63.4 231h5.1l2.5 1.3-2.5 1.3h-5.1zM63.4 220.9h5.1l2.5 1.2-2.5 1.3h-5.1zM63.4 225.9h5.1l2.5 1.3-2.5 1.3h-5.1zM215.8 232.3l2.5-1.3h5.1v2.6h-5.1zM215.8 229.7l2.5-1.2h5.1v2.5h-5.1zM215.8 227.2l2.5-1.3h5.1v2.6h-5.1z"/>
<path d="M215.8 224.7l2.5-1.3h5.1v2.5h-5.1zM215.8 222.1l2.5-1.2h5.1v2.5h-5.1z"/>
<circle cx="78.6" cy="163.7" r=".38"/>
</g>
<g fill="none" stroke="#008700" stroke-width=".25">
<path d="M148.5 133.2h-2.6v3.8M158.6 133.2h.1M71 159.9v5.1h3.8M74.8 167.5h.1M74.8 170.1h-3.8v5M270.4 186.6h.1M288.2 186.6h.1M305.9 186.6h.1M323.7 186.6h.1M341.5 186.6h.1M359.3 186.6h.1M377.1 186.6h.1"/>
<path d="M394.8 186.6h.1M73.5 209.4h.1M73.5 212h.1M73.5 214.5h.1M73.5 217h.1M73.5 219.6h.1M213.2 214.5h.1M213.2 219.6h.1M213.2 217h.1M213.2 212h.1M213.2 209.4h.1M73.5 232.3h.1"/>
<path d="M73.5 222.1h.1M73.5 227.2h.1M213.2 232.3h.1M213.2 229.7h.1M213.2 227.2h.1M213.2 224.7h.1M213.2 222.1h.1"/>
</g>
<circle cx="72.3" cy="138.3" r=".51" fill="#999"/>
<path d="M57 135.8h5.1M57 133.2h5.1M57 138.3h5.1M67.2 135.8h5.1M67.2 133.2h5.1" fill="none" stroke="#870000" stroke-width=".25"/>
<circle cx="57" cy="138.3" r=".51" fill="#999"/>
<path d="M63.6 131.7h1.6v8.1h-1.6zM63.6 134.2h1.6M63.6 132.7h1.6M64.1 135.3v.5M64.1 136.3v.5M64.6 135.3v.5M64.6 136.3v.5" fill="none" stroke="#a10000" stroke-width=".25"/>
<path d="M57 133.2v-8.9h15.3v8.9" fill="none" stroke="#008700" stroke-width=".25"/>
<circle cx="64.6" cy="124.3" r=".63" fill="#c00"/>
<g font-size="4.2">
<text x="303.6" y="256.7">Schematic1</text>
<text x="346.7" y="274.5">Badge_PCB</text>
</g>
<g font-size="3.2">
<text x="242.2" y="256.2">Schematic</text>
<text x="361.6" y="253.7">Create at</text>
<text x="382" y="253.7">2026-10-08</text>
<text x="242.2" y="263.8">Board</text>
<text x="309.6" y="263.8">Board1</text>
<text x="361.6" y="258.7">Update at</text>
<text x="361.6" y="263.8">Page</text>
<text x="382" y="258.7">2026-10-11</text>
<text x="382" y="263.8">P1</text>
<text x="242.2" y="268.9">Drawn</text>
<text x="242.2" y="274">Reviewed</text>
<text x="303.4" y="284.1">Version</text>
<text x="326.9" y="284.1">Size</text>
<text x="367.9" y="284.1">Page 1 Total 1</text>
<text x="305.5" y="291.8">V1.0</text>
<text x="328" y="291.8">A4</text>
<text x="369.3" y="291.8">EasyEDA.com</text>
</g>
<g font-size="2.1" fill="#00f">
<text x="229.5" y="32.4">Row_0</text>
<text x="264" y="46.3">KT-0603W</text>
<text x="281.8" y="46.3">KT-0603W</text>
<text x="299.6" y="46.3">KT-0603W</text>
<text x="317.4" y="46.3">KT-0603W</text>
<text x="335.2" y="46.3">KT-0603W</text>
<text x="352.9" y="46.3">KT-0603W</text>
<text x="370.7" y="46.3">KT-0603W</text>
<text x="388.5" y="46.3">KT-0603W</text>
<text x="229.5" y="50.1">Row_1</text>
<text x="264.1" y="63.5">KT-0603W</text>
<text x="281.8" y="63.5">KT-0603W</text>
<text x="299.6" y="63.5">KT-0603W</text>
<text x="317.4" y="63.5">KT-0603W</text>
<text x="335.2" y="63.5">KT-0603W</text>
<text x="353" y="63.5">KT-0603W</text>
<text x="370.7" y="63.5">KT-0603W</text>
<text x="388.5" y="63.5">KT-0603W</text>
<text x="229.5" y="67.9">Row_2</text>
<text x="264" y="81.9">KT-0603W</text>
<text x="281.8" y="81.9">KT-0603W</text>
<text x="299.6" y="81.9">KT-0603W</text>
<text x="317.4" y="81.9">KT-0603W</text>
<text x="335.2" y="81.9">KT-0603W</text>
<text x="352.9" y="81.9">KT-0603W</text>
<text x="370.7" y="81.9">KT-0603W</text>
<text x="388.5" y="81.9">KT-0603W</text>
<text x="229.5" y="85.7">Row_3</text>
<text x="264" y="99.7">KT-0603W</text>
<text x="281.8" y="99.7">KT-0603W</text>
<text x="299.6" y="99.7">KT-0603W</text>
<text x="317.4" y="99.7">KT-0603W</text>
<text x="335.2" y="99.7">KT-0603W</text>
<text x="352.9" y="99.7">KT-0603W</text>
<text x="370.7" y="99.7">KT-0603W</text>
<text x="388.5" y="99.7">KT-0603W</text>
<text x="229.5" y="103.5">Row_4</text>
<text x="264" y="117.5">KT-0603W</text>
<text x="281.8" y="117.5">KT-0603W</text>
<text x="299.6" y="117.5">KT-0603W</text>
<text x="317.4" y="117.5">KT-0603W</text>
<text x="335.2" y="117.5">KT-0603W</text>
<text x="352.9" y="117.5">KT-0603W</text>
<text x="370.7" y="117.5">KT-0603W</text>
<text x="388.5" y="117.5">KT-0603W</text>
<text x="229.5" y="121.3">Row_5</text>
<text x="96.4" y="128.9">100nF</text>
<text x="151" y="136.5">HX 3x4x2-2P-2.5N-04</text>
<text x="170.1" y="134">Button</text>
<text x="264" y="135.2">KT-0603W</text>
<text x="281.8" y="135.2">KT-0603W</text>
<text x="299.6" y="135.2">KT-0603W</text>
<text x="317.4" y="135.2">KT-0603W</text>
<text x="335.2" y="135.2">KT-0603W</text>
<text x="352.9" y="135.2">KT-0603W</text>
<text x="370.7" y="135.2">KT-0603W</text>
<text x="388.5" y="135.2">KT-0603W</text>
<text x="97.7" y="140.3">MY-2032-12</text>
<text x="229.5" y="139">Row_6</text>
<text x="62.1" y="145.4">SSSS213202</text>
<text x="97.7" y="150.5">1uF</text>
<text x="264" y="153">KT-0603W</text>
<text x="281.8" y="153">KT-0603W</text>
<text x="299.6" y="153">KT-0603W</text>
<text x="317.4" y="153">KT-0603W</text>
<text x="335.2" y="153">KT-0603W</text>
<text x="352.9" y="153">KT-0603W</text>
<text x="370.7" y="153">KT-0603W</text>
<text x="388.5" y="153">KT-0603W</text>
<text x="229.5" y="156.8">Row_7</text>
<text x="46.4" y="168.3">Programming_Pin</text>
<text x="264" y="170.8">KT-0603W</text>
<text x="281.8" y="170.8">KT-0603W</text>
<text x="299.6" y="170.8">KT-0603W</text>
<text x="317.4" y="170.8">KT-0603W</text>
<text x="335.2" y="170.8">KT-0603W</text>
<text x="352.9" y="170.8">KT-0603W</text>
<text x="370.7" y="170.8">KT-0603W</text>
<text x="388.5" y="170.8">KT-0603W</text>
<text x="272.9" y="183.5">300</text>
<text x="290.7" y="183.5">300</text>
<text x="308.5" y="183.5">300</text>
<text x="326.3" y="183.5">300</text>
<text x="344" y="183.5">300</text>
<text x="361.8" y="183.5">300</text>
<text x="379.6" y="183.5">300</text>
<text x="397.4" y="183.5">300</text>
<text x="265.3" y="198.7">Column_0</text>
<text x="283.1" y="198.7">Column_1</text>
<text x="300.9" y="198.7">Column_2</text>
<text x="318.6" y="198.7">Column_3</text>
<text x="336.4" y="198.7">Column_4</text>
<text x="354.2" y="198.7">Column_5</text>
<text x="372" y="198.7">Column_6</text>
<text x="389.8" y="198.7">Column_7</text>
<text x="52.5" y="210.2">Column_2</text>
<text x="52.5" y="212.7">Column_3</text>
<text x="52.5" y="215.2">Column_4</text>
<text x="224.7" y="215.2">Programming_Pin</text>
<text x="224.7" y="212.7">Column_0</text>
<text x="224.7" y="210.2">Column_1</text>
<text x="52.5" y="217.8">Column_5</text>
<text x="52.5" y="220.3">Column_6</text>
<text x="224.7" y="220.3">Row_6</text>
<text x="224.7" y="217.8">Row_7</text>
<text x="40.5" y="224.1">100nF</text>
<text x="52.5" y="222.9">Column_7</text>
<text x="56" y="227.9">Button</text>
<text x="224.7" y="227.9">Row_3</text>
<text x="224.7" y="225.4">Row_4</text>
<text x="224.7" y="222.9">Row_5</text>
<text x="55.5" y="233">Row_0</text>
<text x="224.7" y="233">Row_1</text>
<text x="224.7" y="230.5">Row_2</text>
<text x="76.1" y="236.8">CH32V003F4P6</text>
</g>
<g font-size="2.1" fill="#000080">
<text x="264" y="36.2">LED1</text>
<text x="281.8" y="36.2">LED2</text>
<text x="299.6" y="36.2">LED3</text>
<text x="317.4" y="36.2">LED4</text>
<text x="335.2" y="36.2">LED5</text>
<text x="352.9" y="36.2">LED6</text>
<text x="370.7" y="36.2">LED7</text>
<text x="388.5" y="36.2">LED8</text>
<text x="264.1" y="53.4">LED9</text>
<text x="281.8" y="53.4">LED10</text>
<text x="299.6" y="53.4">LED11</text>
<text x="317.4" y="53.4">LED12</text>
<text x="335.2" y="53.4">LED13</text>
<text x="353" y="53.4">LED14</text>
<text x="370.7" y="53.4">LED15</text>
<text x="388.5" y="53.4">LED16</text>
<text x="264" y="71.7">LED17</text>
<text x="281.8" y="71.7">LED18</text>
<text x="299.6" y="71.7">LED19</text>
<text x="317.4" y="71.7">LED20</text>
<text x="335.2" y="71.7">LED21</text>
<text x="352.9" y="71.7">LED22</text>
<text x="370.7" y="71.7">LED23</text>
<text x="388.5" y="71.7">LED24</text>
<text x="264" y="89.5">LED25</text>
<text x="281.8" y="89.5">LED26</text>
<text x="299.6" y="89.5">LED27</text>
<text x="317.4" y="89.5">LED28</text>
<text x="335.2" y="89.5">LED29</text>
<text x="352.9" y="89.5">LED30</text>
<text x="370.7" y="89.5">LED31</text>
<text x="388.5" y="89.5">LED32</text>
<text x="264" y="107.3">LED33</text>
<text x="281.8" y="107.3">LED34</text>
<text x="299.6" y="107.3">LED35</text>
<text x="317.4" y="107.3">LED36</text>
<text x="335.2" y="107.3">LED37</text>
<text x="352.9" y="107.3">LED38</text>
<text x="370.7" y="107.3">LED39</text>
<text x="388.5" y="107.3">LED40</text>
<text x="62.4" y="121.3">VCC</text>
<text x="96.4" y="121.3">C2</text>
<text x="264" y="125.1">LED41</text>
<text x="281.8" y="125.1">LED42</text>
<text x="299.6" y="125.1">LED43</text>
<text x="317.4" y="125.1">LED44</text>
<text x="335.2" y="125.1">LED45</text>
<text x="352.9" y="125.1">LED46</text>
<text x="370.7" y="125.1">LED47</text>
<text x="388.5" y="125.1">LED48</text>
<text x="62.1" y="127.6">SW2</text>
<text x="151" y="131.4">SW1</text>
<text x="97.7" y="132.7">BT1</text>
<text x="264" y="142.9">LED49</text>
<text x="281.8" y="142.9">LED50</text>
<text x="299.6" y="142.9">LED51</text>
<text x="317.4" y="142.9">LED52</text>
<text x="335.2" y="142.9">LED53</text>
<text x="352.9" y="142.9">LED54</text>
<text x="370.7" y="142.9">LED55</text>
<text x="388.5" y="142.9">LED56</text>
<text x="111.8" y="147.9">GND</text>
<text x="143.6" y="144.1">GND</text>
<text x="68.8" y="156.8">VCC</text>
<text x="77.3" y="161.9">H1</text>
<text x="264" y="160.6">LED57</text>
<text x="281.8" y="160.6">LED58</text>
<text x="299.6" y="160.6">LED59</text>
<text x="317.4" y="160.6">LED60</text>
<text x="335.2" y="160.6">LED61</text>
<text x="352.9" y="160.6">LED62</text>
<text x="370.7" y="160.6">LED63</text>
<text x="388.5" y="160.6">LED64</text>
<text x="68.6" y="182.2">GND</text>
<text x="272.9" y="181">R1</text>
<text x="290.7" y="181">R2</text>
<text x="308.5" y="181">R3</text>
<text x="326.3" y="181">R4</text>
<text x="344" y="181">R5</text>
<text x="361.8" y="181">R6</text>
<text x="379.6" y="181">R7</text>
<text x="397.4" y="181">R8</text>
<text x="76.1" y="206.4">U1</text>
<text x="40.5" y="221.6">C1</text>
<text x="26.7" y="222.9">GND</text>
<text x="26.8" y="225.4">VCC</text>
</g>
<g font-size="2.1">
<text x="60.1" y="132.4">3</text>
<text x="60.1" y="135">2</text>
<text x="60.1" y="137.5">1</text>
<text x="68.9" y="137.5">4</text>
<text x="68.9" y="135">5</text>
<text x="68.9" y="132.4">6</text>
<text x="95.2" y="135.5">1</text>
<text x="101.5" y="135.5">2</text>
<text x="149.8" y="132.9">1</text>
<text x="156.1" y="132.9">2</text>
<text x="76" y="164.7">1</text>
<text x="76" y="167.2">2</text>
<text x="78.3" y="165.9">1</text>
<text x="76" y="169.8">3</text>
<text x="78.3" y="168.5">2</text>
<text x="78.3" y="171">3</text>
<text x="74.8" y="209.1">1</text>
<text x="210.8" y="209.1">20</text>
<text x="74.8" y="211.7">2</text>
<text x="74.8" y="214.2">3</text>
<text x="77" y="210.4">PD4/A7/UCK/T2CH1ETR/OPO/T1CH4ETR_</text>
<text x="77" y="212.9">PD5/A5/UTX/T2CH4_/URX_</text>
<text x="77" y="215.5">PD6/A6/URX/T2CH3_/UTX_</text>
<text x="171.1" y="215.5">PD1/SWIO/AETR2/T1CH3N/SCL_/URX_</text>
<text x="174.1" y="210.4">PD3/A4/T2CH2/AETR/UCTS/T1CH4_</text>
<text x="176.7" y="212.9">PD2/A3/T1CH1/T2CH3_/T1CH2N_</text>
<text x="210.8" y="214.2">18</text>
<text x="210.8" y="211.7">19</text>
<text x="74.8" y="216.7">4</text>
<text x="74.8" y="219.3">5</text>
<text x="74.8" y="221.8">6</text>
<text x="77" y="218">PD7/NRST/T2CH4/OPP1/UCK_</text>
<text x="77" y="220.6">PA1/OSCI/A1/T1CH2/OPN0</text>
<text x="171.8" y="220.6">PC6/MOSI/T1CH1CH3N_/UCTS_/SDA_</text>
<text x="175.2" y="218">PC7/MISO/T1CH2_/T2CH2_/URTS_</text>
<text x="210.8" y="221.8">15</text>
<text x="210.8" y="219.3">16</text>
<text x="210.8" y="216.7">17</text>
<text x="74.8" y="224.4">7</text>
<text x="74.8" y="226.9">8</text>
<text x="77" y="223.1">PA2/OSCO/A0/T1CH2N/OPP0/AETR2_</text>
<text x="77" y="225.6">VSS</text>
<text x="160.1" y="223.1">PC5/SCK/T1ETR/T2CH1ETR_/SCL_/UCK_/T1CH3_</text>
<text x="175.4" y="225.6">PC4/A2/T1CH4/MCO/T1CH1CH2N_</text>
<text x="210.8" y="226.9">13</text>
<text x="210.8" y="224.4">14</text>
<text x="73.6" y="232">10</text>
<text x="74.8" y="229.4">9</text>
<text x="77" y="228.2">PD0/T1CH1N/OPN1/SDA_/UTX_</text>
<text x="77" y="230.7">VDD</text>
<text x="77" y="233.3">PC0/T2CH3/UTX_/NSS_/T1CH3_</text>
<text x="159.2" y="233.3">PC1/SDA/NSS/T2CH4_/T2CH1ETR_/T1BKIN_/URX_</text>
<text x="162.2" y="230.7">PC2/SCL/URTS/T1BKIN/AETR_/T2CH2_/T1ETR_</text>
<text x="180.8" y="228.2">PC3/T1CH3/T1CH1N_/UCTS_</text>
<text x="210.8" y="232">11</text>
<text x="210.8" y="229.4">12</text>
</g>
<text font-size="1.4" fill="#000080" x="97.7" y="142.9">C3</text>
</svg>
